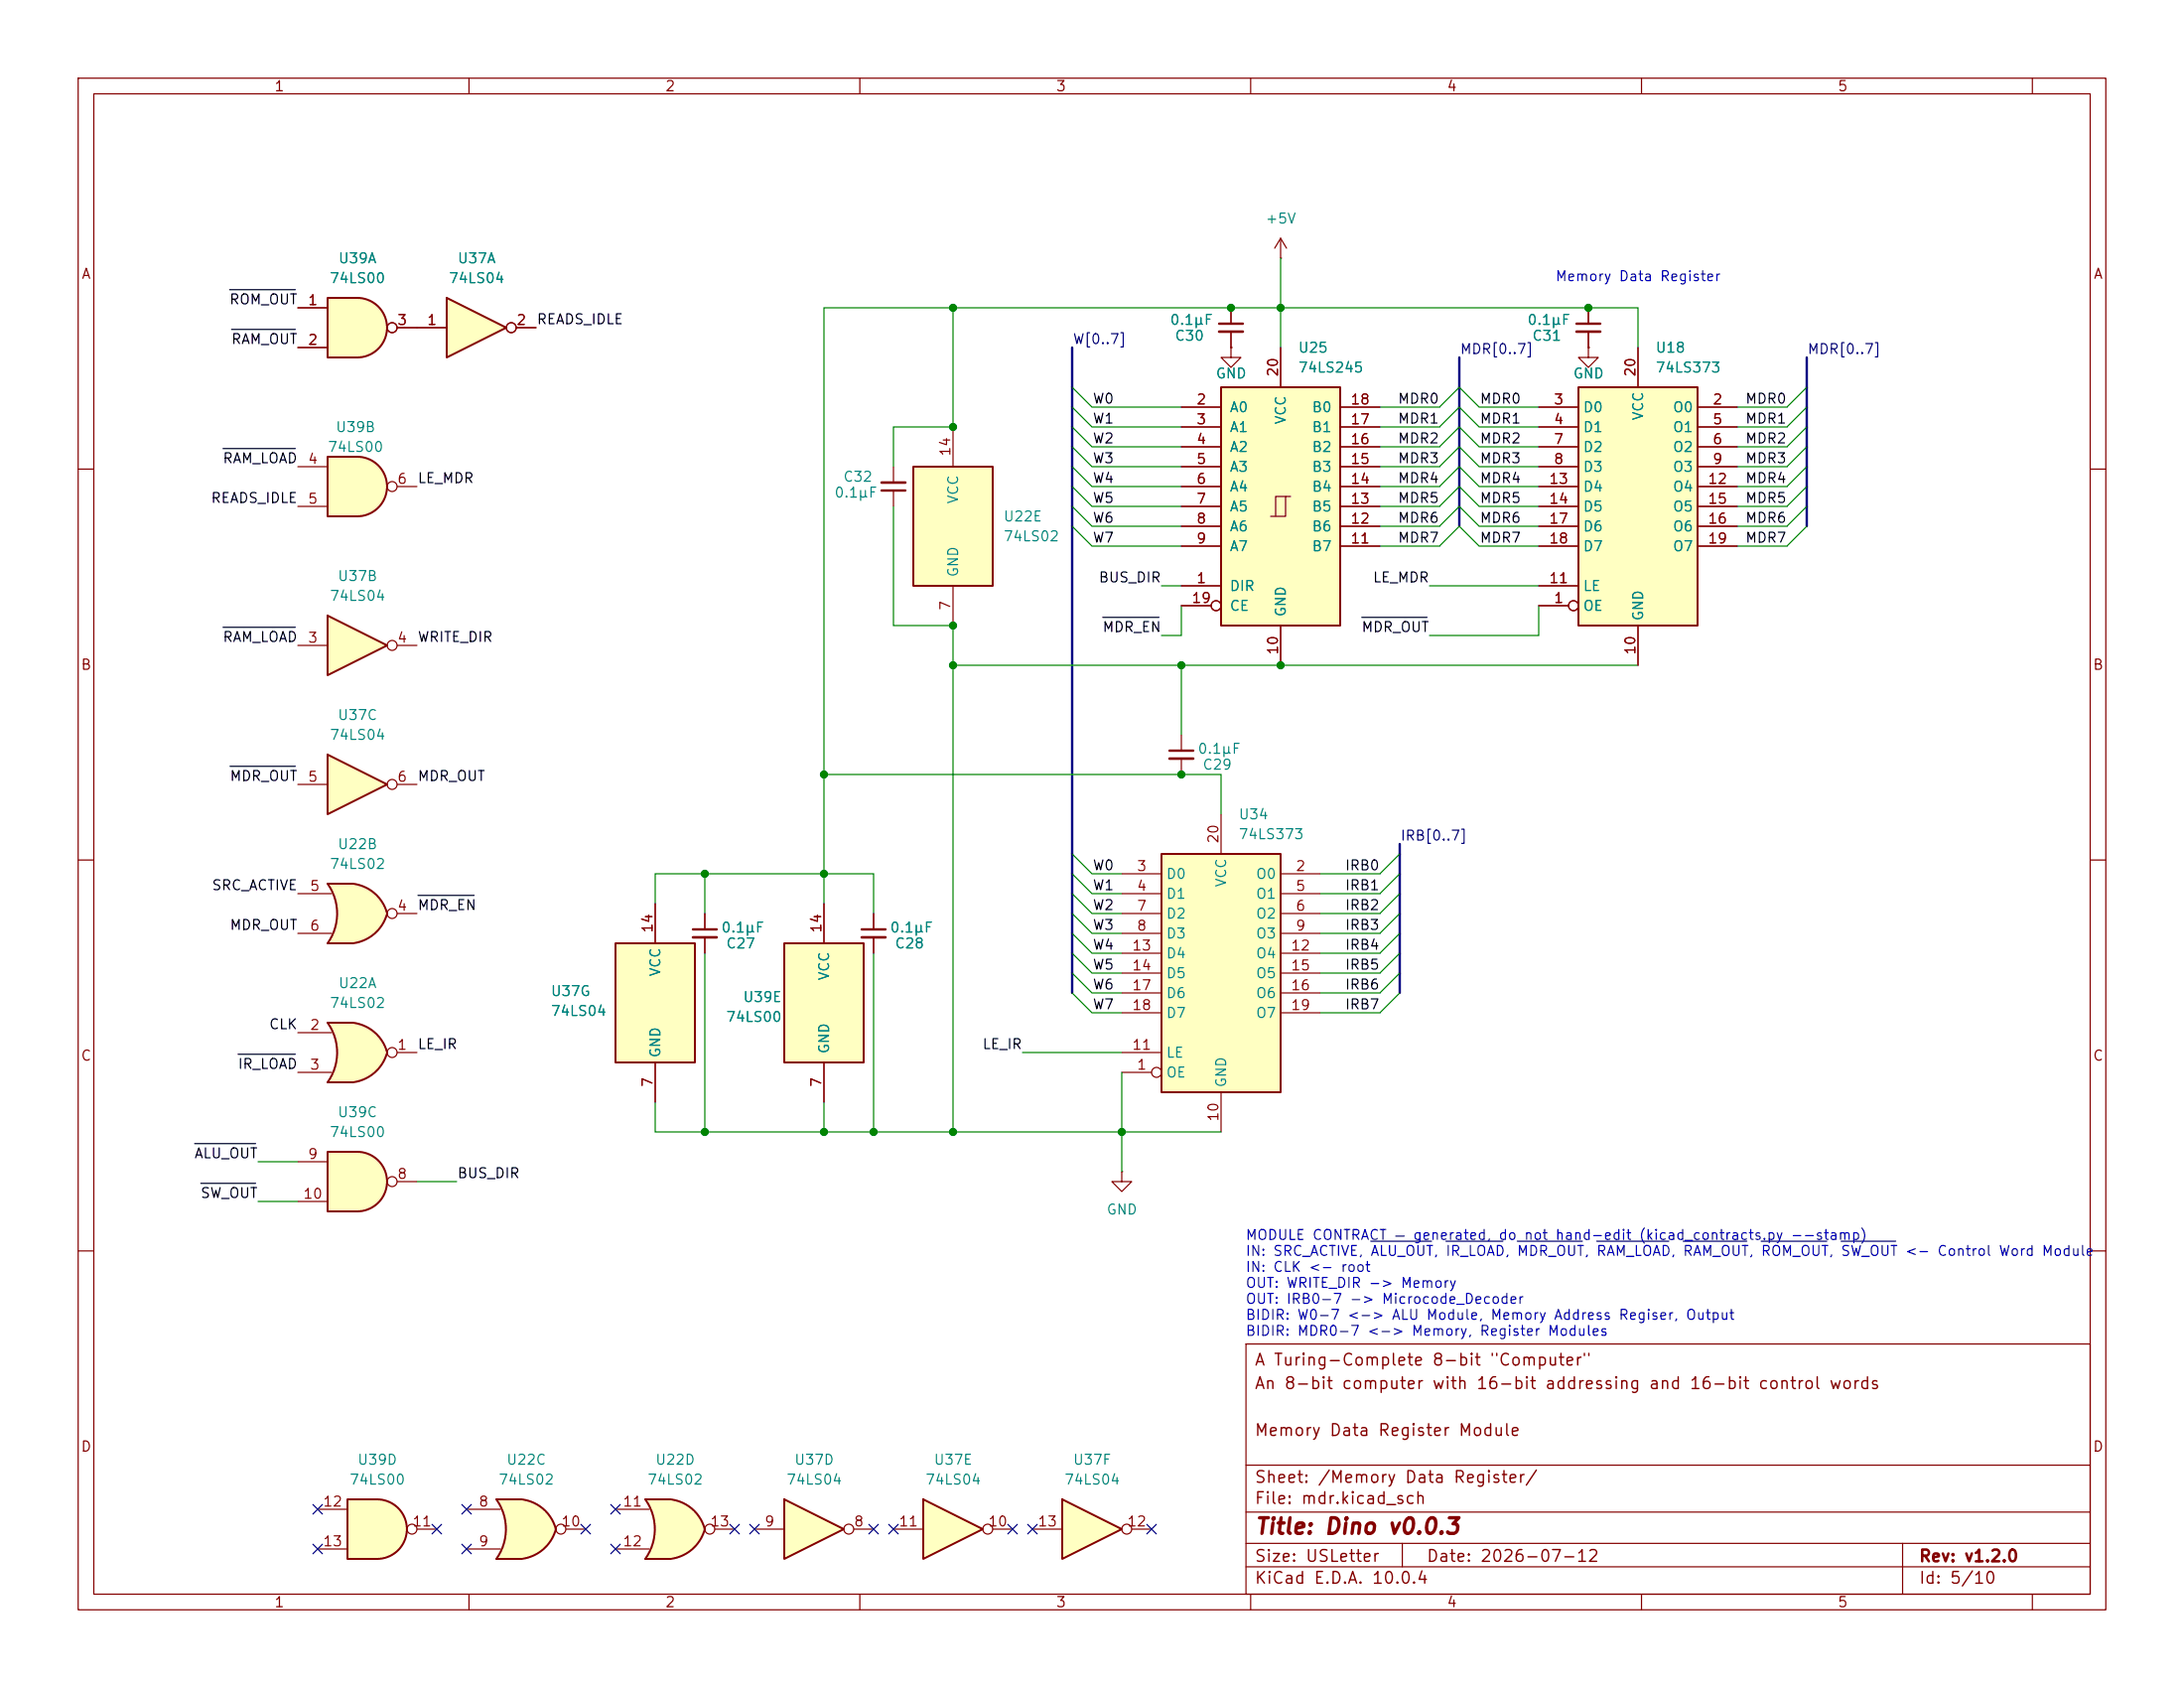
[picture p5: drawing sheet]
<svg xmlns="http://www.w3.org/2000/svg" width="279mm" height="216mm" viewBox="0 0 279 216" stroke-linecap="round" stroke-linejoin="round" font-family="sans-serif">
<g fill="none" stroke="#840000" stroke-width=".15">
<path d="M10 10h259.4v195.9h-259.4zM12 12h255.4v191.9h-255.4zM60 10v2M110 10v2M160 10v2M210 10v2M260 10v2M10 60h2M267.4 60h2M10 110h2M267.4 110h2M10 160h2"/>
<path d="M159.4 171.9h108v32h-108zM267.4 160h2M159.4 197.4h108M159.4 193.4h108M159.4 187.4h108M179.4 197.4v3M243.4 197.4v6.5M60 203.9v2M110 203.9v2M159.4 200.4h108M160 203.9v2M210 203.9v2"/>
<path d="M260 203.9v2"/>
</g>
<path d="M100.3 120.7h10.2v15.2h-10.2z" fill="#ffffc2"/>
<path d="M100.3 120.7h10.2v15.2h-10.2z" fill="none" stroke="#840000" stroke-width=".25"/>
<path d="M203.2 39.4v2M203.2 42.4v2.1M151.1 94v2M151.1 97v2.1M105.4 115.6v5.1M105.4 135.9v5.1" fill="none" stroke="#840000" stroke-width=".15"/>
<path d="M201.7 41.4h3M149.6 96h3.1" fill="none" stroke="#840000" stroke-width=".3"/>
<path d="M201.7 42.4h3M149.6 97h3.1" fill="none" stroke="#840000" stroke-width=".33"/>
<path d="M82.5 191.8h3.2M82.5 199.4h3.2" fill="none" stroke="#ffffc2" stroke-width=".13"/>
<g fill="#ffffc2" stroke="#ffffc2" stroke-width=".13">
<path d="M85.1 194.2l5.1 1.4a5.2 5.2 0 0 1-4.4 3.8z"/>
<path d="M85.8 191.8a5.1 5.1 0 0 1 4.4 3.8l-5 1.3z"/>
</g>
<path d="M82.5 191.8h3.2v7.6h-3.2a6.7 6.7 0 0 0 0-7.6z" fill="#ffffc2"/>
<path d="M85.7 191.8h-3.2a6.6 6.6 0 0 1 0 7.6h3.2M85.8 191.8a5.2 5.2 0 0 1 4.4 3.8 5.2 5.2 0 0 1-4.4 3.8" fill="none" stroke="#840000" stroke-width=".25"/>
<g fill="none" stroke="#840000" stroke-width=".15">
<path d="M78.7 193h4.4M78.7 198.1h4.4M91.4 195.6h2.6"/>
<circle cx="90.8" cy="195.6" r=".63"/>
</g>
<path d="M63.5 191.8h3.2M63.5 199.4h3.2" fill="none" stroke="#ffffc2" stroke-width=".13"/>
<g fill="#ffffc2" stroke="#ffffc2" stroke-width=".13">
<path d="M66.1 194.2l5 1.4a5.2 5.2 0 0 1-4.4 3.8z"/>
<path d="M66.7 191.8a5.1 5.1 0 0 1 4.4 3.8l-5 1.3z"/>
</g>
<path d="M63.5 191.8h3.2v7.6h-3.2a6.7 6.7 0 0 0 0-7.6z" fill="#ffffc2"/>
<path d="M66.7 191.8h-3.2a6.6 6.6 0 0 1 0 7.6h3.2M66.7 191.8a5.2 5.2 0 0 1 4.4 3.8 5.2 5.2 0 0 1-4.4 3.8" fill="none" stroke="#840000" stroke-width=".25"/>
<g fill="none" stroke="#840000" stroke-width=".15">
<path d="M59.7 193h4.3M59.7 198.1h4.3M72.4 195.6h2.5"/>
<circle cx="71.8" cy="195.6" r=".63"/>
</g>
<path d="M100.3 191.8l7.6 3.8-7.6 3.8z" fill="#ffffc2"/>
<path d="M100.3 191.8l7.6 3.8-7.6 3.8z" fill="none" stroke="#840000" stroke-width=".25"/>
<g fill="none" stroke="#840000" stroke-width=".15">
<path d="M96.5 195.6h3.8M109.2 195.6h2.6"/>
<circle cx="108.6" cy="195.6" r=".63"/>
</g>
<path d="M118.1 191.8l7.6 3.8-7.6 3.8z" fill="#ffffc2"/>
<path d="M118.1 191.8l7.6 3.8-7.6 3.8z" fill="none" stroke="#840000" stroke-width=".25"/>
<g fill="none" stroke="#840000" stroke-width=".15">
<path d="M203.2 44.5v1.2h-1.3l1.3 1.3 1.3-1.3h-1.3M203.2 44.5h.1M114.3 195.6h3.8M127 195.6h2.5"/>
<circle cx="126.4" cy="195.6" r=".63"/>
</g>
<path d="M201.9 49.5h15.3v30.5h-15.3z" fill="#ffffc2"/>
<path d="M201.9 49.5h15.3v30.5h-15.3z" fill="none" stroke="#840000" stroke-width=".25"/>
<g fill="none" stroke="#840000" stroke-width=".15">
<path d="M196.8 52.1h5.1M196.8 54.6h5.1M196.8 57.2h5.1M196.8 59.7h5.1M209.5 44.5v5M217.2 52.1h5M217.2 54.6h5M217.2 57.2h5M217.2 59.7h5M196.8 77.5h3.9M196.8 74.9h5.1M196.8 62.2h5.1"/>
<path d="M196.8 64.8h5.1M196.8 67.3h5.1M196.8 69.9h5.1M217.2 62.2h5M217.2 64.8h5M217.2 67.3h5M217.2 69.9h5M209.5 80v5.1"/>
<circle cx="201.3" cy="77.5" r=".63"/>
</g>
<path d="M48.3 191.8a3.8 3.8 0 0 1 3.8 3.8 3.8 3.8 0 0 1-3.8 3.8z" fill="#ffffc2" stroke="#ffffc2" stroke-width=".13"/>
<path d="M44.4 191.8h3.9v7.6h-3.9z" fill="#ffffc2"/>
<path d="M44.4 191.8h3.9a3.8 3.8 0 0 1 3.8 3.8 3.8 3.8 0 0 1-3.8 3.8h-3.9z" fill="none" stroke="#840000" stroke-width=".25"/>
<g fill="none" stroke="#840000" stroke-width=".15">
<path d="M40.6 193h3.8M40.6 198.1h3.8M53.3 195.6h2.6"/>
<circle cx="52.7" cy="195.6" r=".63"/>
</g>
<path d="M45.7 147.3a3.8 3.8 0 0 1 3.8 3.8 3.8 3.8 0 0 1-3.8 3.8z" fill="#ffffc2" stroke="#ffffc2" stroke-width=".13"/>
<path d="M41.9 147.3h3.8v7.6h-3.8z" fill="#ffffc2"/>
<path d="M41.9 147.3h3.8a3.8 3.8 0 0 1 3.8 3.8 3.8 3.8 0 0 1-3.8 3.8h-3.8z" fill="none" stroke="#840000" stroke-width=".25"/>
<g fill="none" stroke="#840000" stroke-width=".15">
<path d="M38.1 148.6h3.8M38.1 153.7h3.8M50.8 151.1h2.5"/>
<circle cx="50.2" cy="151.1" r=".63"/>
</g>
<path d="M135.9 191.8l7.6 3.8-7.6 3.8z" fill="#ffffc2"/>
<path d="M135.9 191.8l7.6 3.8-7.6 3.8z" fill="none" stroke="#840000" stroke-width=".25"/>
<g fill="none" stroke="#840000" stroke-width=".15">
<path d="M157.5 39.4v2M157.5 42.4v2.1M143.5 149.9v1.2h-1.3l1.3 1.3 1.3-1.3h-1.3M143.5 149.9h.1M132.1 195.6h3.8M144.8 195.6h2.5"/>
<circle cx="144.1" cy="195.6" r=".63"/>
</g>
<path d="M156 41.4h3" fill="none" stroke="#840000" stroke-width=".3"/>
<path d="M156 42.4h3" fill="none" stroke="#840000" stroke-width=".33"/>
<path d="M156.2 49.5h15.2v30.5h-15.2z" fill="#ffffc2"/>
<g fill="none" stroke="#840000" stroke-width=".15">
<path d="M163.8 33h.1M163.8 30.5v2.5M163.8 30.5l-.7 1.3M163.8 30.5l.8 1.3M151.1 52.1h5.1M151.1 54.6h5.1M151.1 57.2h5.1M151.1 59.7h5.1M157.5 44.5v1.2h-1.3l1.3 1.3 1.2-1.3h-1.2M157.5 44.5h.1M163.8 44.5v5M171.4 52.1h5.1"/>
<path d="M171.4 54.6h5.1M171.4 57.2h5.1M171.4 59.7h5.1M151.1 74.9h5.1M151.1 62.2h5.1M151.1 64.8h5.1M151.1 67.3h5.1M151.1 69.9h5.1M151.1 77.5h3.8M164.5 63.5h-1.3v2.5M165.1 63.5h-.6v2.5h-1.9M171.4 62.2h5.1"/>
<path d="M171.4 64.8h5.1M171.4 67.3h5.1M171.4 69.9h5.1M163.8 80v5.1M90.2 116.8v2.1M90.2 119.9v2"/>
<circle cx="155.6" cy="77.5" r=".63"/>
</g>
<path d="M156.2 49.5h15.2v30.5h-15.2z" fill="none" stroke="#840000" stroke-width=".25"/>
<path d="M88.6 118.9h3.1" fill="none" stroke="#840000" stroke-width=".3"/>
<path d="M88.6 119.9h3.1" fill="none" stroke="#840000" stroke-width=".33"/>
<path d="M78.7 120.7h10.2v15.2h-10.2z" fill="#ffffc2"/>
<path d="M78.7 120.7h10.2v15.2h-10.2z" fill="none" stroke="#840000" stroke-width=".25"/>
<path d="M114.3 59.7v2M114.3 62.7v2.1M83.8 115.6v5.1M83.8 135.9v5.1" fill="none" stroke="#840000" stroke-width=".15"/>
<path d="M112.8 62.7h3" fill="none" stroke="#840000" stroke-width=".3"/>
<path d="M112.8 61.7h3" fill="none" stroke="#840000" stroke-width=".33"/>
<path d="M116.8 59.7h10.2v15.2h-10.2z" fill="#ffffc2"/>
<path d="M116.8 59.7h10.2v15.2h-10.2z" fill="none" stroke="#840000" stroke-width=".25"/>
<path d="M121.9 54.6v5.1M121.9 74.9v5.1M111.8 116.8v2.1M111.8 119.9v2" fill="none" stroke="#840000" stroke-width=".15"/>
<path d="M110.2 118.9h3.1" fill="none" stroke="#840000" stroke-width=".3"/>
<path d="M110.2 119.9h3.1" fill="none" stroke="#840000" stroke-width=".33"/>
<path d="M41.9 78.7l7.6 3.9-7.6 3.8z" fill="#ffffc2"/>
<path d="M41.9 78.7l7.6 3.9-7.6 3.8z" fill="none" stroke="#840000" stroke-width=".25"/>
<g fill="none" stroke="#840000" stroke-width=".15">
<path d="M38.1 82.6h3.8M50.8 82.6h2.5"/>
<circle cx="50.2" cy="82.5" r=".63"/>
</g>
<path d="M41.9 130.8h3.2M41.9 138.4h3.2" fill="none" stroke="#ffffc2" stroke-width=".13"/>
<g fill="#ffffc2" stroke="#ffffc2" stroke-width=".13">
<path d="M44.5 133.3l5 1.3a5.2 5.2 0 0 1-4.4 3.8z"/>
<path d="M45.1 130.8a5.1 5.1 0 0 1 4.4 3.8l-4.9 1.3z"/>
</g>
<path d="M41.9 130.8h3.2v7.6h-3.2a6.7 6.7 0 0 0 0-7.6z" fill="#ffffc2"/>
<path d="M45.1 130.8h-3.2a6.6 6.6 0 0 1 0 7.6h3.2M45.1 130.8a5.1 5.1 0 0 1 4.4 3.8 5.2 5.2 0 0 1-4.4 3.8" fill="none" stroke="#840000" stroke-width=".25"/>
<g fill="none" stroke="#840000" stroke-width=".15">
<path d="M38.1 132.1h4.3M38.1 137.2h4.3M50.8 134.6h2.5"/>
<circle cx="50.2" cy="134.6" r=".63"/>
</g>
<path d="M41.9 113h3.2M41.9 120.7h3.2" fill="none" stroke="#ffffc2" stroke-width=".13"/>
<g fill="#ffffc2" stroke="#ffffc2" stroke-width=".13">
<path d="M44.5 115.5l5 1.3a5.2 5.2 0 0 1-4.4 3.9z"/>
<path d="M45.1 113a5.1 5.1 0 0 1 4.4 3.8l-4.9 1.3z"/>
</g>
<path d="M41.9 113h3.2v7.7h-3.2a6.7 6.7 0 0 0 0-7.7z" fill="#ffffc2"/>
<path d="M45.1 113h-3.2a6.6 6.6 0 0 1 0 7.7h3.2M45.1 113a5.1 5.1 0 0 1 4.4 3.8 5.2 5.2 0 0 1-4.4 3.9" fill="none" stroke="#840000" stroke-width=".25"/>
<g fill="none" stroke="#840000" stroke-width=".15">
<path d="M38.1 114.3h4.3M38.1 119.4h4.3M50.8 116.8h2.5"/>
<circle cx="50.2" cy="116.8" r=".63"/>
</g>
<path d="M41.9 96.5l7.6 3.8-7.6 3.8z" fill="#ffffc2"/>
<path d="M41.9 96.5l7.6 3.8-7.6 3.8z" fill="none" stroke="#840000" stroke-width=".25"/>
<g fill="none" stroke="#840000" stroke-width=".15">
<path d="M38.1 100.3h3.8M50.8 100.3h2.5"/>
<circle cx="50.2" cy="100.3" r=".63"/>
</g>
<path d="M45.7 58.4a3.8 3.8 0 0 1 3.8 3.8 3.8 3.8 0 0 1-3.8 3.8z" fill="#ffffc2" stroke="#ffffc2" stroke-width=".13"/>
<path d="M41.9 58.4h3.8v7.6h-3.8z" fill="#ffffc2"/>
<path d="M41.9 58.4h3.8a3.8 3.8 0 0 1 3.8 3.8 3.8 3.8 0 0 1-3.8 3.8h-3.8z" fill="none" stroke="#840000" stroke-width=".25"/>
<g fill="none" stroke="#840000" stroke-width=".15">
<path d="M38.1 59.7h3.8M38.1 64.8h3.8M50.8 62.2h2.5"/>
<circle cx="50.2" cy="62.2" r=".63"/>
</g>
<path d="M45.7 38.1a3.8 3.8 0 0 1 3.8 3.8 3.8 3.8 0 0 1-3.8 3.8z" fill="#ffffc2" stroke="#ffffc2" stroke-width=".13"/>
<path d="M41.9 38.1h3.8v7.6h-3.8z" fill="#ffffc2"/>
<path d="M41.9 38.1h3.8a3.8 3.8 0 0 1 3.8 3.8 3.8 3.8 0 0 1-3.8 3.8h-3.8z" fill="none" stroke="#840000" stroke-width=".25"/>
<g fill="none" stroke="#840000" stroke-width=".15">
<path d="M38.1 39.4h3.8M38.1 44.5h3.8M50.8 41.9h2.5"/>
<circle cx="50.2" cy="41.9" r=".63"/>
</g>
<path d="M57.1 38.1l7.7 3.8-7.7 3.8z" fill="#ffffc2"/>
<path d="M57.1 38.1l7.7 3.8-7.7 3.8z" fill="none" stroke="#840000" stroke-width=".25"/>
<g fill="none" stroke="#840000" stroke-width=".15">
<path d="M53.3 41.9h3.8M66 41.9h2.6"/>
<circle cx="65.4" cy="41.9" r=".63"/>
</g>
<path d="M148.6 109.2h15.2v30.5h-15.2z" fill="#ffffc2"/>
<path d="M148.6 109.2h15.2v30.5h-15.2z" fill="none" stroke="#840000" stroke-width=".25"/>
<g fill="none" stroke="#840000" stroke-width=".15">
<path d="M38.1 39.4h3.8M157.5 39.4v2M203.2 39.4v2M38.1 44.5h3.8M50.8 41.9h6.3M66 41.9h2.6M151.1 52.1h5.1M151.1 54.6h5.1M151.1 57.2h5.1M151.1 59.7h5.1M157.5 44.5h.1M157.5 42.4v2.1"/>
<path d="M163.8 44.5v5M171.4 52.1h5.1M171.4 54.6h5.1M171.4 57.2h5.1M171.4 59.7h5.1M196.8 52.1h5.1M196.8 54.6h5.1M196.8 57.2h5.1M196.8 59.7h5.1M203.2 44.5h.1M203.2 42.4v2.1M209.5 44.5v5"/>
<path d="M217.2 52.1h5M217.2 54.6h5M217.2 57.2h5M217.2 59.7h5M151.1 74.9h5.1M151.1 62.2h5.1M151.1 64.8h5.1M151.1 67.3h5.1M151.1 69.9h5.1M151.1 77.5h3.8M171.4 62.2h5.1M171.4 64.8h5.1"/>
<path d="M171.4 67.3h5.1M171.4 69.9h5.1M196.8 74.9h5.1M196.8 62.2h5.1M196.8 64.8h5.1M196.8 67.3h5.1M196.8 69.9h5.1M196.8 77.5h3.9M217.2 62.2h5M217.2 64.8h5M217.2 67.3h5M217.2 69.9h5"/>
<path d="M163.8 80v5.1M209.5 80v5.1M83.8 115.6v5.1M90.2 116.8v2.1M90.2 119.9v2M105.4 115.6v5.1M111.8 116.8v2.1M111.8 119.9v2M143.5 111.8h5.1M143.5 114.3h5.1M143.5 116.8h5.1M143.5 119.4h5.1"/>
<path d="M156.2 104.1v5.1M163.8 111.8h5.1M163.8 114.3h5.1M163.8 116.8h5.1M163.8 119.4h5.1M83.8 135.9v5.1M105.4 135.9v5.1M143.5 137.2h3.8M143.5 134.6h5.1M143.5 121.9h5.1M143.5 124.5h5.1M143.5 127h5.1"/>
<path d="M143.5 129.5h5.1M156.2 139.7v5.1M163.8 121.9h5.1M163.8 124.5h5.1M163.8 127h5.1M163.8 129.5h5.1"/>
<circle cx="50.2" cy="41.9" r=".63"/>
<circle cx="65.4" cy="41.9" r=".63"/>
<circle cx="155.6" cy="77.5" r=".63"/>
<circle cx="201.3" cy="77.5" r=".63"/>
<circle cx="148" cy="137.2" r=".63"/>
</g>
<path d="M29.4 37.1h8.4M28.5 57.4h9.3M29.6 42.1h8.2M141.1 79h7.2M174.2 79h8.3M28.5 80.2h9.3M29.4 98h8.4M53.5 114.5h7.2M30.5 134.8h7.3M24.9 146.3h7.8M25.7 151.4h7" fill="none" stroke="#000" stroke-width=".15"/>
<path d="M137.2 44.5v82.5M186.7 45.7v21.6M231.1 45.7v21.6M179.1 108v19" fill="none" stroke="#000084" stroke-width=".3"/>
<g fill="none" stroke="#008400" stroke-width=".15">
<path d="M121.9 39.4v15.2h-7.6v5.1M163.8 33v11.5M137.2 49.5l2.5 2.6h11.4M137.2 59.7l2.5 2.5h11.4M137.2 57.2l2.5 2.5h11.4M137.2 52.1l2.5 2.5h11.4M137.2 54.6l2.5 2.6h11.4M176.5 52.1h7.6l2.6-2.6 2.5 2.6h7.6M176.5 59.7h7.6l2.6-2.5 2.5 2.5h7.6M176.5 54.6h7.6l2.6-2.5 2.5 2.5h7.6M176.5 57.2h7.6l2.6-2.6 2.5 2.6h7.6M209.5 44.5v-5.1h-104.1v76.2"/>
<path d="M231.1 49.5l-2.5 2.6h-6.4M231.1 59.7l-2.5 2.5h-6.4M231.1 57.2l-2.5 2.5h-6.4M231.1 52.1l-2.5 2.5h-6.4M231.1 54.6l-2.5 2.6h-6.4M114.3 64.8v15.2h7.6v64.8M137.2 67.3l2.5 2.6h11.4M137.2 62.2l2.5 2.6h11.4M137.2 64.8l2.5 2.5h11.4M148.6 74.9h2.5M151.1 77.5v3.8h-2.5M176.5 69.9h7.6l2.6-2.6 2.5 2.6h7.6"/>
<path d="M176.5 64.8h7.6l2.6-2.6 2.5 2.6h7.6M176.5 67.3h7.6l2.6-2.5 2.5 2.5h7.6M176.5 62.2h7.6l2.6-2.5 2.5 2.5h7.6M182.9 74.9h13.9M196.8 77.5v3.8h-13.9M231.1 67.3l-2.5 2.6h-6.4M231.1 62.2l-2.5 2.6h-6.4M231.1 64.8l-2.5 2.5h-6.4M105.4 99.1h50.8v5M121.9 85.1h87.6M151.1 85.1v8.9M83.8 115.6v-3.8h28v5"/>
<path d="M90.2 111.8v5M137.2 109.2l2.5 2.6h3.8M137.2 119.4l2.5 2.5h3.8M137.2 116.8l2.5 2.6h3.8M137.2 111.8l2.5 2.5h3.8M137.2 114.3l2.5 2.5h3.8M179.1 109.2l-2.6 2.6h-7.6M179.1 119.4l-2.6 2.5h-7.6M179.1 116.8l-2.6 2.6h-7.6M179.1 111.8l-2.6 2.5h-7.6M179.1 114.3l-2.6 2.5h-7.6M90.2 121.9v22.9"/>
<path d="M111.8 121.9v22.9M130.8 134.6h12.7M137.2 127l2.5 2.5h3.8M137.2 124.5l2.5 2.5h3.8M137.2 121.9l2.5 2.6h3.8M143.5 137.2v12.7M179.1 127l-2.6 2.5h-7.6M179.1 124.5l-2.6 2.5h-7.6M179.1 121.9l-2.6 2.6h-7.6M33 153.7h5.1M33 148.6h5.1M53.3 151.1h5.1"/>
<path d="M83.8 141v3.8h72.4M105.4 141v3.8"/>
</g>
<g fill="none" stroke="#000084" stroke-width=".15">
<path d="M40 192.4l1.2 1.2M40 197.5l1.2 1.2M41.2 192.4l-1.2 1.2M41.2 197.5l-1.2 1.2M55.3 195l1.2 1.2M56.5 195l-1.2 1.2M59.1 197.5l1.2 1.2M59.1 192.4l1.2 1.2M60.3 197.5l-1.2 1.2M60.3 192.4l-1.2 1.2M74.3 195l1.2 1.2M75.5 195l-1.2 1.2"/>
<path d="M78.1 197.5l1.2 1.2M78.1 192.4l1.2 1.2M79.3 197.5l-1.2 1.2M79.3 192.4l-1.2 1.2M93.4 195l1.2 1.2M94.6 195l-1.2 1.2M95.9 195l1.2 1.2M97.1 195l-1.2 1.2M111.2 195l1.2 1.2M112.4 195l-1.2 1.2M113.7 195l1.2 1.2M114.9 195l-1.2 1.2"/>
<path d="M128.9 195l1.2 1.2M130.1 195l-1.2 1.2M131.5 195l1.2 1.2M132.7 195l-1.2 1.2M146.7 195l1.2 1.2M147.9 195l-1.2 1.2"/>
</g>
<path d="M175.4 158.8h7.7M185 158.8h7.3M194.1 158.8h8.3M204.3 158.8h9.2M215.3 158.8h8.2M225.3 158.8h8.4M235.5 158.8h7" fill="none" stroke="#0000c2" stroke-width=".15"/>
<g fill="#008400" stroke="#008400" stroke-width=".13">
<circle cx="105.4" cy="144.8" r=".46"/>
<circle cx="90.2" cy="144.8" r=".46"/>
<circle cx="121.9" cy="39.4" r=".46"/>
<circle cx="121.9" cy="80" r=".46"/>
<circle cx="121.9" cy="85.1" r=".46"/>
<circle cx="121.9" cy="54.6" r=".46"/>
<circle cx="121.9" cy="144.8" r=".46"/>
<circle cx="105.4" cy="99.1" r=".46"/>
<circle cx="105.4" cy="111.8" r=".46"/>
<circle cx="111.8" cy="144.8" r=".46"/>
<circle cx="90.2" cy="111.8" r=".46"/>
<circle cx="151.1" cy="85.1" r=".46"/>
<circle cx="143.5" cy="144.8" r=".46"/>
<circle cx="163.8" cy="39.4" r=".46"/>
<circle cx="157.5" cy="39.4" r=".46"/>
<circle cx="203.2" cy="39.4" r=".46"/>
<circle cx="151.1" cy="99.1" r=".46"/>
<circle cx="163.8" cy="85.1" r=".46"/>
</g>
<text font-size="2" fill="#840000" x="160.4" y="196.7">Title: Dino v0.0.3</text>
<g font-size="1.5" fill="#840000">
<text x="160.4" y="178">An 8-bit computer with 16-bit addressing and 16-bit control words</text>
<text x="160.4" y="175">A Turing-Complete 8-bit &quot;Computer&quot;</text>
<text x="160.4" y="184">Memory Data Register Module</text>
<text x="160.4" y="190">Sheet: /Memory Data Register/</text>
<text x="160.4" y="192.7">File: mdr.kicad_sch</text>
<text x="160.4" y="202.9">KiCad E.D.A. 10.0.4</text>
<text x="160.4" y="200.1">Size: USLetter</text>
<text x="182.4" y="200.1">Date: 2026-07-12</text>
<text x="245.4" y="200.1">Rev: v1.2.0</text>
<text x="245.4" y="202.9">Id: 5/10</text>
</g>
<g font-size="1.3" fill="#840000">
<text x="35" y="12">1</text>
<text x="85" y="12">2</text>
<text x="135" y="12">3</text>
<text x="185" y="12">4</text>
<text x="235" y="12">5</text>
<text x="10.3" y="36">A</text>
<text x="267.7" y="36">A</text>
<text x="39.3" y="39.3">1</text>
<text x="50.7" y="41.9">3</text>
<text x="54.5" y="41.9">1</text>
<text x="66" y="41.9">2</text>
<text x="39.3" y="44.4">2</text>
<text x="153" y="52">2</text>
<text x="163.8" y="48.3" transform="rotate(-90 163.8 48.3)">20</text>
<text x="172.7" y="52">18</text>
<text x="198.7" y="52">3</text>
<text x="209.5" y="48.3" transform="rotate(-90 209.5 48.3)">20</text>
<text x="219" y="52">2</text>
<text x="39.3" y="59.7">4</text>
<text x="121.9" y="58.5" transform="rotate(-90 121.9 58.5)">14</text>
<text x="153" y="54.6">3</text>
<text x="153" y="57.1">4</text>
<text x="153" y="59.7">5</text>
<text x="172.7" y="59.7">15</text>
<text x="172.7" y="57.1">16</text>
<text x="172.7" y="54.6">17</text>
<text x="198.7" y="54.6">4</text>
<text x="198.7" y="57.1">7</text>
<text x="198.7" y="59.7">8</text>
<text x="219" y="54.6">5</text>
<text x="219" y="57.1">6</text>
<text x="219" y="59.7">9</text>
<text x="39.3" y="64.7">5</text>
<text x="50.7" y="62.2">6</text>
<text x="153" y="62.2">6</text>
<text x="153" y="64.7">7</text>
<text x="172.7" y="64.7">13</text>
<text x="172.7" y="62.2">14</text>
<text x="198.1" y="62.2">13</text>
<text x="198.1" y="64.7">14</text>
<text x="218.4" y="62.2">12</text>
<text x="218.4" y="64.7">15</text>
<text x="153" y="67.3">8</text>
<text x="153" y="69.8">9</text>
<text x="172.7" y="69.8">11</text>
<text x="172.7" y="67.3">12</text>
<text x="198.1" y="67.3">17</text>
<text x="198.1" y="69.8">18</text>
<text x="218.4" y="67.3">16</text>
<text x="218.4" y="69.8">19</text>
<text x="152.4" y="77.4">19</text>
<text x="153" y="74.9">1</text>
<text x="198.1" y="74.9">11</text>
<text x="198.7" y="77.4">1</text>
<text x="39.3" y="82.5">3</text>
<text x="50.7" y="82.5">4</text>
<text x="121.9" y="78.2" transform="rotate(-90 121.9 78.2)">7</text>
<text x="163.8" y="83.9" transform="rotate(-90 163.8 83.9)">10</text>
<text x="209.5" y="83.9" transform="rotate(-90 209.5 83.9)">10</text>
<text x="10.3" y="86">B</text>
<text x="267.7" y="86">B</text>
<text x="39.3" y="100.3">5</text>
<text x="50.7" y="100.3">6</text>
<text x="156.2" y="108" transform="rotate(-90 156.2 108)">20</text>
<text x="145.3" y="111.7">3</text>
<text x="165.7" y="111.7">2</text>
<text x="39.6" y="114.3">5</text>
<text x="39.6" y="119.4">6</text>
<text x="50.7" y="116.8">4</text>
<text x="83.8" y="119.4" transform="rotate(-90 83.8 119.4)">14</text>
<text x="105.4" y="119.4" transform="rotate(-90 105.4 119.4)">14</text>
<text x="145.3" y="114.3">4</text>
<text x="145.3" y="116.8">7</text>
<text x="145.3" y="119.4">8</text>
<text x="165.7" y="114.3">5</text>
<text x="165.7" y="116.8">6</text>
<text x="165.7" y="119.4">9</text>
<text x="144.7" y="121.9">13</text>
<text x="144.7" y="124.4">14</text>
<text x="165.1" y="121.9">12</text>
<text x="165.1" y="124.4">15</text>
<text x="144.7" y="127">17</text>
<text x="144.7" y="129.5">18</text>
<text x="165.1" y="127">16</text>
<text x="165.1" y="129.5">19</text>
<text x="10.3" y="136">C</text>
<text x="39.6" y="132.1">2</text>
<text x="39.6" y="137.1">3</text>
<text x="50.7" y="134.6">1</text>
<text x="144.7" y="134.6">11</text>
<text x="145.3" y="137.1">1</text>
<text x="267.7" y="136">C</text>
<text x="83.8" y="139.1" transform="rotate(-90 83.8 139.1)">7</text>
<text x="105.4" y="139.1" transform="rotate(-90 105.4 139.1)">7</text>
<text x="156.2" y="143.6" transform="rotate(-90 156.2 143.6)">10</text>
<text x="39.3" y="148.6">9</text>
<text x="38.7" y="153.6">10</text>
<text x="50.7" y="151.1">8</text>
<text x="10.3" y="186">D</text>
<text x="267.7" y="186">D</text>
<text x="41.2" y="193">12</text>
<text x="52.7" y="195.6">11</text>
<text x="61.1" y="193">8</text>
<text x="71.7" y="195.6">10</text>
<text x="79.6" y="193">11</text>
<text x="90.8" y="195.6">13</text>
<text x="97.7" y="195.6">9</text>
<text x="109.1" y="195.6">8</text>
<text x="114.9" y="195.6">11</text>
<text x="126.3" y="195.6">10</text>
<text x="132.7" y="195.6">13</text>
<text x="144.1" y="195.6">12</text>
<text x="41.2" y="198.1">13</text>
<text x="61.1" y="198.1">9</text>
<text x="79.6" y="198.1">12</text>
<text x="35" y="205.9">1</text>
<text x="85" y="205.9">2</text>
<text x="135" y="205.9">3</text>
<text x="185" y="205.9">4</text>
<text x="235" y="205.9">5</text>
</g>
<g font-size="1.3" fill="#008484">
<text x="161.8" y="28.9">+5V</text>
<text x="43.2" y="34">U39A</text>
<text x="58.4" y="34">U37A</text>
<text x="42.1" y="36.5">74LS00</text>
<text x="57.3" y="36.5">74LS04</text>
<text x="149.6" y="41.9">0.1µF</text>
<text x="195.3" y="41.9">0.1µF</text>
<text x="150.2" y="43.9">C30</text>
<text x="166" y="45.4">U25</text>
<text x="166" y="48">74LS245</text>
<text x="195.9" y="43.9">C31</text>
<text x="211.7" y="45.4">U18</text>
<text x="211.7" y="48">74LS373</text>
<text x="155.4" y="48.7">GND</text>
<text x="157.2" y="53">A0</text>
<text x="167.8" y="53">B0</text>
<text x="201.2" y="48.7">GND</text>
<text x="202.4" y="53">D0</text>
<text x="210.5" y="53.9" transform="rotate(-90 210.5 53.9)">VCC</text>
<text x="213.9" y="53">O0</text>
<text x="41.8" y="58.1">74LS00</text>
<text x="42.9" y="55.6">U39B</text>
<text x="157.2" y="55.6">A1</text>
<text x="157.2" y="58.1">A2</text>
<text x="164.8" y="54.4" transform="rotate(-90 164.8 54.4)">VCC</text>
<text x="167.8" y="58.1">B2</text>
<text x="167.8" y="55.6">B1</text>
<text x="202.4" y="55.6">D1</text>
<text x="202.4" y="58.1">D2</text>
<text x="213.9" y="55.6">O1</text>
<text x="213.9" y="58.1">O2</text>
<text x="106.7" y="64">0.1µF</text>
<text x="107.8" y="61.9">C32</text>
<text x="122.9" y="64.5" transform="rotate(-90 122.9 64.5)">VCC</text>
<text x="157.2" y="60.7">A3</text>
<text x="157.2" y="63.2">A4</text>
<text x="157.2" y="65.7">A5</text>
<text x="167.8" y="65.7">B5</text>
<text x="167.8" y="63.2">B4</text>
<text x="167.8" y="60.7">B3</text>
<text x="202.4" y="60.7">D3</text>
<text x="202.4" y="63.2">D4</text>
<text x="202.4" y="65.7">D5</text>
<text x="213.9" y="60.7">O3</text>
<text x="213.9" y="63.2">O4</text>
<text x="213.9" y="65.7">O5</text>
<text x="128.3" y="67">U22E</text>
<text x="128.3" y="69.6">74LS02</text>
<text x="157.2" y="68.3">A6</text>
<text x="157.2" y="70.8">A7</text>
<text x="167.8" y="70.8">B7</text>
<text x="167.8" y="68.3">B6</text>
<text x="202.4" y="68.3">D6</text>
<text x="202.4" y="70.8">D7</text>
<text x="213.9" y="68.3">O6</text>
<text x="213.9" y="70.8">O7</text>
<text x="42.1" y="77.2">74LS04</text>
<text x="43.1" y="74.6">U37B</text>
<text x="122.9" y="73.9" transform="rotate(-90 122.9 73.9)">GND</text>
<text x="157.2" y="75.9">DIR</text>
<text x="202.4" y="75.9">LE</text>
<text x="157.2" y="78.4">CE</text>
<text x="164.8" y="79" transform="rotate(-90 164.8 79)">GND</text>
<text x="202.4" y="78.4">OE</text>
<text x="210.5" y="79.5" transform="rotate(-90 210.5 79.5)">GND</text>
<text x="42.1" y="95">74LS04</text>
<text x="43.1" y="92.4">U37C</text>
<text x="153.1" y="96.7">0.1µF</text>
<text x="153.8" y="98.8">C29</text>
<text x="158.4" y="105.1">U34</text>
<text x="158.4" y="107.7">74LS373</text>
<text x="42.1" y="111.5">74LS02</text>
<text x="43.1" y="108.9">U22B</text>
<text x="149.1" y="112.7">D0</text>
<text x="157.2" y="113.6" transform="rotate(-90 157.2 113.6)">VCC</text>
<text x="160.6" y="112.7">O0</text>
<text x="92.2" y="119.6">0.1µF</text>
<text x="113.8" y="119.6">0.1µF</text>
<text x="149.1" y="115.3">D1</text>
<text x="149.1" y="117.8">D2</text>
<text x="160.6" y="115.3">O1</text>
<text x="160.6" y="117.8">O2</text>
<text x="84.8" y="125" transform="rotate(-90 84.8 125)">VCC</text>
<text x="92.8" y="121.6">C27</text>
<text x="106.4" y="125.5" transform="rotate(-90 106.4 125.5)">VCC</text>
<text x="114.4" y="121.6">C28</text>
<text x="149.1" y="120.4">D3</text>
<text x="149.1" y="122.9">D4</text>
<text x="149.1" y="125.4">D5</text>
<text x="160.6" y="120.4">O3</text>
<text x="160.6" y="122.9">O4</text>
<text x="160.6" y="125.4">O5</text>
<text x="42.1" y="129.2">74LS02</text>
<text x="43.2" y="126.7">U22A</text>
<text x="70.4" y="127.7">U37G</text>
<text x="70.4" y="130.3">74LS04</text>
<text x="92.8" y="131">74LS00</text>
<text x="95" y="128.5">U39E</text>
<text x="149.1" y="128">D6</text>
<text x="149.1" y="130.5">D7</text>
<text x="160.6" y="128">O6</text>
<text x="160.6" y="130.5">O7</text>
<text x="84.8" y="135.4" transform="rotate(-90 84.8 135.4)">GND</text>
<text x="106.4" y="134.9" transform="rotate(-90 106.4 134.9)">GND</text>
<text x="149.1" y="135.6">LE</text>
<text x="43.1" y="143.2">U39C</text>
<text x="149.1" y="138.1">OE</text>
<text x="157.2" y="139.2" transform="rotate(-90 157.2 139.2)">GND</text>
<text x="42.1" y="145.8">74LS00</text>
<text x="141.5" y="155.7">GND</text>
<text x="44.6" y="190.2">74LS00</text>
<text x="45.6" y="187.7">U39D</text>
<text x="63.7" y="190.2">74LS02</text>
<text x="64.7" y="187.7">U22C</text>
<text x="82.7" y="190.2">74LS02</text>
<text x="83.7" y="187.7">U22D</text>
<text x="100.5" y="190.2">74LS04</text>
<text x="101.5" y="187.7">U37D</text>
<text x="118.3" y="190.2">74LS04</text>
<text x="119.4" y="187.7">U37E</text>
<text x="136.1" y="190.2">74LS04</text>
<text x="137.2" y="187.7">U37F</text>
</g>
<g font-size="1.3">
<text x="29.2" y="39.2">ROM_OUT</text>
<text x="68.6" y="41.8">READS_IDLE</text>
<text x="29.5" y="44.3">RAM_OUT</text>
<text x="139.7" y="51.9">W0</text>
<text x="178.7" y="51.9">MDR0</text>
<text x="189.2" y="51.9">MDR0</text>
<text x="223.2" y="51.9">MDR0</text>
<text x="28.4" y="59.6">RAM_LOAD</text>
<text x="139.7" y="54.5">W1</text>
<text x="139.7" y="57">W2</text>
<text x="139.7" y="59.6">W3</text>
<text x="178.7" y="57">MDR2</text>
<text x="178.7" y="54.5">MDR1</text>
<text x="178.7" y="59.6">MDR3</text>
<text x="189.2" y="57">MDR2</text>
<text x="189.2" y="54.5">MDR1</text>
<text x="189.2" y="59.6">MDR3</text>
<text x="223.2" y="57">MDR2</text>
<text x="223.2" y="54.5">MDR1</text>
<text x="223.2" y="59.6">MDR3</text>
<text x="26.9" y="64.6">READS_IDLE</text>
<text x="53.3" y="62.1">LE_MDR</text>
<text x="139.7" y="62.1">W4</text>
<text x="139.7" y="64.6">W5</text>
<text x="178.7" y="64.6">MDR5</text>
<text x="178.7" y="62.1">MDR4</text>
<text x="189.2" y="62.1">MDR4</text>
<text x="189.2" y="64.6">MDR5</text>
<text x="223.2" y="62.1">MDR4</text>
<text x="223.2" y="64.6">MDR5</text>
<text x="139.7" y="67.2">W6</text>
<text x="139.7" y="69.7">W7</text>
<text x="178.7" y="69.7">MDR7</text>
<text x="178.7" y="67.2">MDR6</text>
<text x="189.2" y="69.7">MDR7</text>
<text x="189.2" y="67.2">MDR6</text>
<text x="223.2" y="67.2">MDR6</text>
<text x="223.2" y="69.7">MDR7</text>
<text x="140.5" y="74.8">BUS_DIR</text>
<text x="175.5" y="74.8">LE_MDR</text>
<text x="28.4" y="82.4">RAM_LOAD</text>
<text x="53.3" y="82.4">WRITE_DIR</text>
<text x="140.9" y="81.2">MDR_EN</text>
<text x="174.1" y="81.2">MDR_OUT</text>
<text x="29.3" y="100.2">MDR_OUT</text>
<text x="53.3" y="100.2">MDR_OUT</text>
<text x="139.7" y="111.6">W0</text>
<text x="172" y="111.6">IRB0</text>
<text x="27" y="114.2">SRC_ACTIVE</text>
<text x="29.3" y="119.3">MDR_OUT</text>
<text x="53.3" y="116.7">MDR_EN</text>
<text x="139.7" y="119.3">W3</text>
<text x="139.7" y="114.2">W1</text>
<text x="139.7" y="116.7">W2</text>
<text x="172" y="116.7">IRB2</text>
<text x="172" y="119.3">IRB3</text>
<text x="172" y="114.2">IRB1</text>
<text x="139.7" y="121.8">W4</text>
<text x="139.7" y="124.3">W5</text>
<text x="172" y="121.8">IRB4</text>
<text x="172" y="124.3">IRB5</text>
<text x="34.3" y="132">CLK</text>
<text x="139.7" y="129.4">W7</text>
<text x="139.7" y="126.9">W6</text>
<text x="172" y="126.9">IRB6</text>
<text x="172" y="129.4">IRB7</text>
<text x="30.3" y="137">IR_LOAD</text>
<text x="53.3" y="134.5">LE_IR</text>
<text x="125.6" y="134.5">LE_IR</text>
<text x="24.8" y="148.5">ALU_OUT</text>
<text x="25.6" y="153.5">SW_OUT</text>
<text x="58.4" y="151">BUS_DIR</text>
</g>
<g font-size="1.3" fill="#0000c2">
<text x="198.9" y="36.3">Memory Data Register</text>
<text x="159.3" y="158.9">MODULE CONTRACT — generated, do not hand-edit (kicad_contracts.py --stamp)</text>
<text x="159.3" y="161">IN: SRC_ACTIVE, ALU_OUT, IR_LOAD, MDR_OUT, RAM_LOAD, RAM_OUT, ROM_OUT, SW_OUT &lt;- Control Word Module</text>
<text x="159.3" y="163">IN: CLK &lt;- root</text>
<text x="159.3" y="165">OUT: WRITE_DIR -&gt; Memory</text>
<text x="159.3" y="167.1">OUT: IRB0-7 -&gt; Microcode_Decoder</text>
<text x="159.3" y="169.1">BIDIR: W0-7 &lt;-&gt; ALU Module, Memory Address Regiser, Output</text>
<text x="159.3" y="171.2">BIDIR: MDR0-7 &lt;-&gt; Memory, Register Modules</text>
</g>
<g font-size="1.3" fill="#000084">
<text x="137.2" y="44.3">W[0..7]</text>
<text x="186.7" y="45.6">MDR[0..7]</text>
<text x="231.1" y="45.6">MDR[0..7]</text>
<text x="179.1" y="107.8">IRB[0..7]</text>
</g>
</svg>
